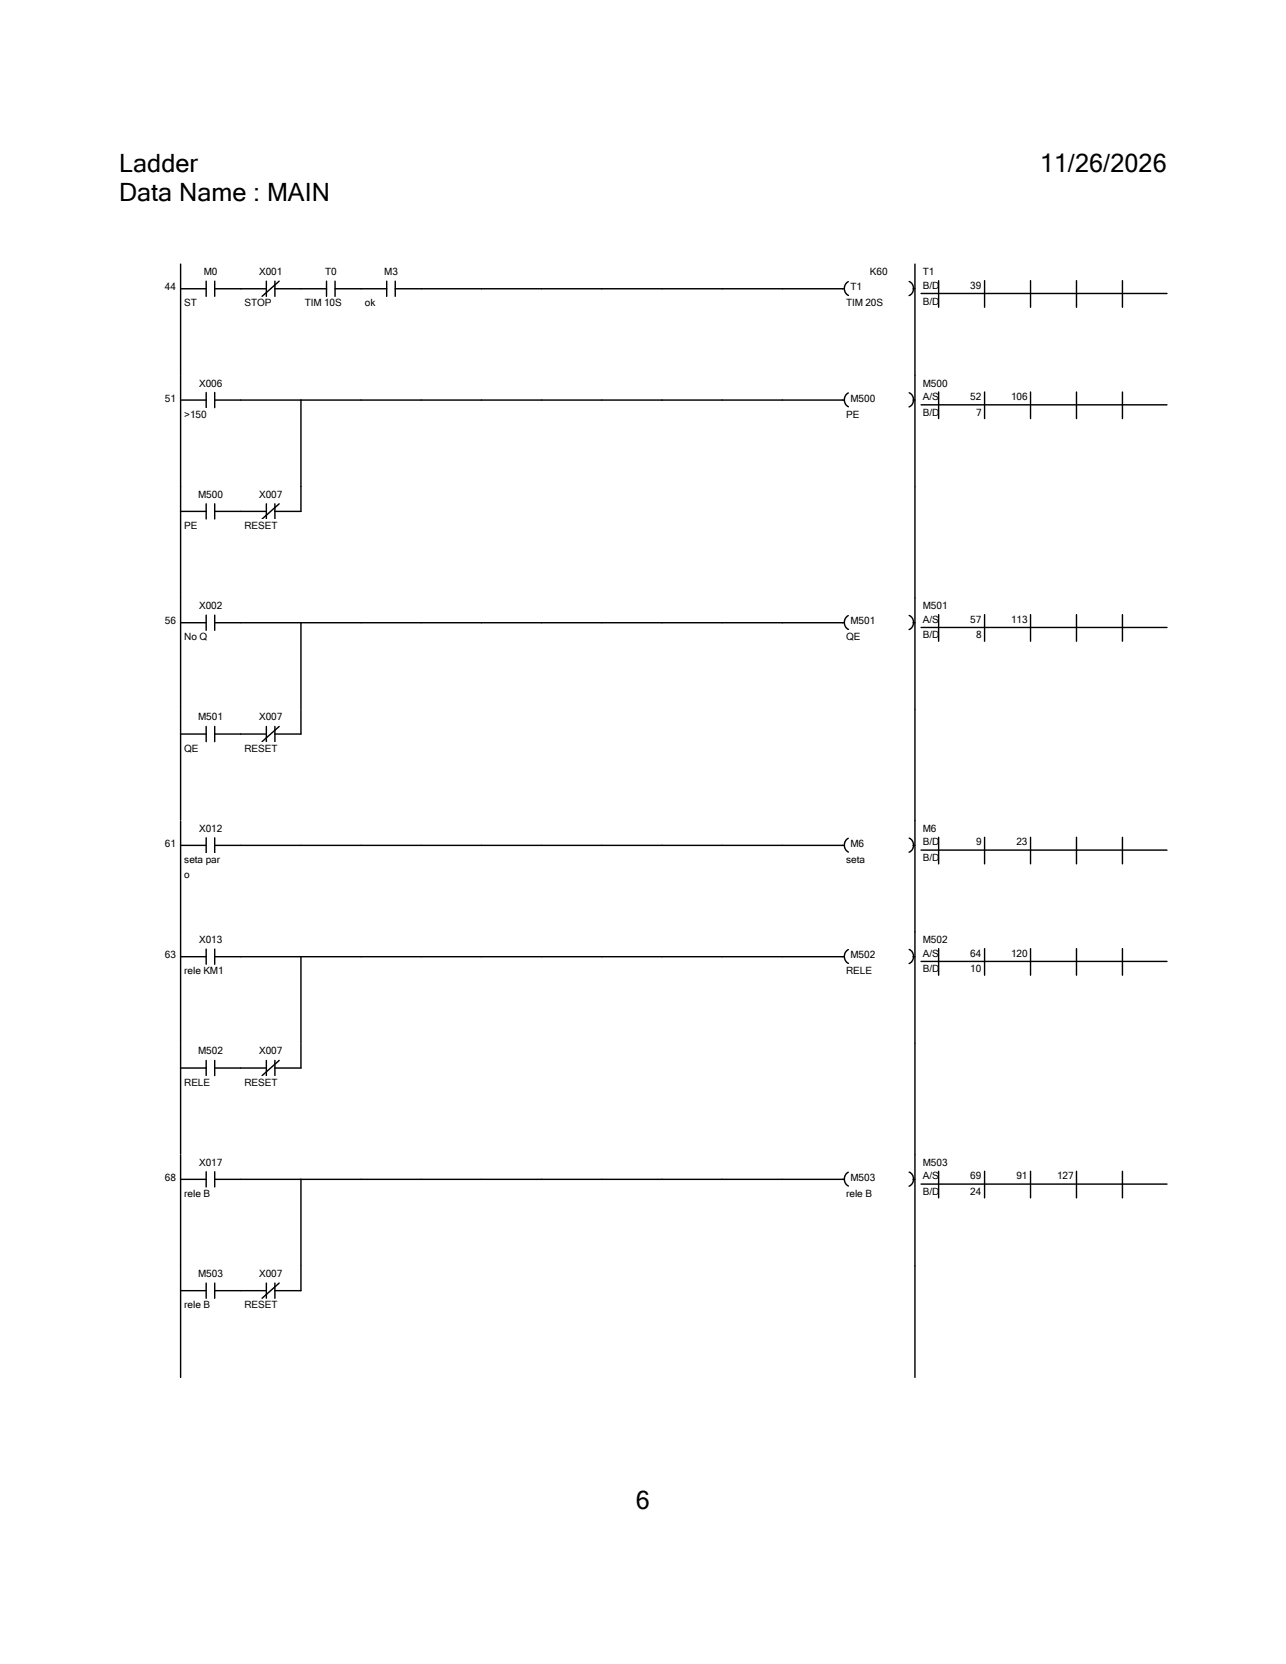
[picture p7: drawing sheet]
<svg xmlns="http://www.w3.org/2000/svg" width="216mm" height="279mm" viewBox="0 0 216 279" stroke-linecap="round" stroke-linejoin="round" font-family="sans-serif">
<path d="M20 44.3h175.9v200.2h-175.9z" fill-rule="evenodd" fill="#fff" stroke="#fff" stroke-width=".24"/>
<g fill="#fff">
<path d="M20 44.4h121.4v18.7h-121.4z" fill-rule="evenodd"/>
<path d="M141.4 44.4h12.2v18.7h-12.2zM27.7 47.2h2.3v1.9h-2.3z" fill-rule="evenodd"/>
</g>
<path d="M34.2 44.7h2.3v1.8h-2.3z" fill="#fff"/>
<path d="M30.3 48.5h4.3M34.6 47.2v2.6M36 48.5h4.4M36 47.2v2.6" fill="none" stroke="#000" stroke-width=".24"/>
<path d="M30.9 49.9h2.2v1.9h-2.2z" fill="#fff"/>
<path d="M30.3 44.3v18.7" fill="none" stroke="#000" stroke-width=".24"/>
<path d="M43.5 44.7h3.9v1.8h-3.9z" fill="#fff"/>
<path d="M40.4 48.5h4.3M44.7 47.2v2.6M46.1 48.5h4.4M46.1 47.2v2.6M46.9 47.2l-2.9 2.6" fill="none" stroke="#000" stroke-width=".24"/>
<g fill="#fff">
<path d="M41.1 49.9h4.5v1.9h-4.5z"/>
<path d="M54.6 44.7h1.9v1.8h-1.9z"/>
</g>
<path d="M50.5 48.5h4.3M54.8 47.2v2.6M56.3 48.5h4.3M56.3 47.2v2.6" fill="none" stroke="#000" stroke-width=".24"/>
<g fill="#fff">
<path d="M51.2 49.9h6.2v1.9h-6.2z"/>
<path d="M64.5 44.7h2.3v1.8h-2.3z"/>
</g>
<path d="M60.6 48.5h4.3M64.9 47.2v2.6M66.4 48.5h4.3M66.4 47.2v2.6" fill="none" stroke="#000" stroke-width=".24"/>
<path d="M61.3 49.9h1.7v1.9h-1.7z" fill="#fff"/>
<path d="M70.7 48.5h71.1M142.4 47.3a1.33 1.33 0 0 0 0 2.3" fill="none" stroke="#000" stroke-width=".24"/>
<g fill="#fff">
<path d="M146 44.7h3v1.8h-3z"/>
<path d="M142.8 47.2h1.9v1.9h-1.9z"/>
</g>
<path d="M152.6 47.3a1.31 1.31 0 0 1 .8 1.2 1.31 1.31 0 0 1-.8 1.1M153.3 48.5h.3" fill="none" stroke="#000" stroke-width=".24"/>
<path d="M142.1 49.9h6.2v1.9h-6.2z" fill="#fff"/>
<path d="M153.6 44.3v18.7" fill="none" stroke="#000" stroke-width=".24"/>
<g fill="#fff">
<path d="M154.6 44.4h41.3v7.6h-41.3z"/>
<path d="M154.9 44.7h2v1.8h-2z"/>
<path d="M154.9 47h2.8v1.9h-2.8z"/>
<path d="M162.9 47h2.3v1.9h-2.3z"/>
<path d="M154.9 49.6h2.8v1.9h-2.8z"/>
</g>
<path d="M154.6 49.3h41.3M157.6 47.1v4.5M165.3 47.1v4.5M173 47.1v4.5M180.7 47.1v4.5M188.4 47.1v4.5" fill="none" stroke="#000" stroke-width=".24"/>
<g fill="#fff">
<path d="M20 63.1h121.4v18.6h-121.4z" fill-rule="evenodd"/>
<path d="M141.4 63.1h12.2v18.6h-12.2zM27.7 65.9h2.3v1.9h-2.3z" fill-rule="evenodd"/>
</g>
<path d="M33.4 63.4h3.9v1.8h-3.9z" fill="#fff"/>
<path d="M30.3 67.2h4.3M34.6 65.9v2.5M36 67.2h4.4M36 65.9v2.5" fill="none" stroke="#000" stroke-width=".24"/>
<path d="M30.9 68.6h3.8v1.9h-3.8z" fill="#fff"/>
<path d="M30.3 63v18.7M40.4 67.2h101.4M50.5 67.2v14.5M142.4 66a1.33 1.33 0 0 0 0 2.3" fill="none" stroke="#000" stroke-width=".24"/>
<path d="M142.8 65.9h4.1v1.9h-4.1z" fill="#fff"/>
<path d="M152.6 66a1.31 1.31 0 0 1 .8 1.1 1.31 1.31 0 0 1-.8 1.2M153.3 67.2h.3" fill="none" stroke="#000" stroke-width=".24"/>
<path d="M142.1 68.6h2.2v1.9h-2.2z" fill="#fff"/>
<path d="M153.6 63v18.7" fill="none" stroke="#000" stroke-width=".24"/>
<g fill="#fff">
<path d="M154.6 63h41.3v7.7h-41.3z"/>
<path d="M154.9 63.4h4.2v1.8h-4.2z"/>
<path d="M154.9 65.7h2.7v1.8h-2.7z"/>
<path d="M162.9 65.7h2.3v1.8h-2.3z"/>
<path d="M169.8 65.7h3.1v1.8h-3.1z"/>
<path d="M154.9 68.3h2.8v1.8h-2.8z"/>
<path d="M163.9 68.3h1.3v1.8h-1.3z"/>
</g>
<path d="M154.6 68h41.3M157.6 65.8v4.5M165.3 65.8v4.5M173 65.8v4.5M180.7 65.8v4.5M188.4 65.8v4.5" fill="none" stroke="#000" stroke-width=".24"/>
<g fill="#fff">
<path d="M20 81.7h121.4v18.8h-121.4z" fill-rule="evenodd"/>
<path d="M141.4 81.7h12.2v18.8h-12.2zM33.3 82h4.1v1.9h-4.1z" fill-rule="evenodd"/>
</g>
<path d="M30.3 85.9h4.3M34.6 84.6v2.5M36 85.9h4.4M36 84.6v2.5" fill="none" stroke="#000" stroke-width=".24"/>
<path d="M30.9 87.3h2.2v1.9h-2.2z" fill="#fff"/>
<path d="M30.3 81.7v18.7" fill="none" stroke="#000" stroke-width=".24"/>
<path d="M43.5 82h3.9v1.9h-3.9z" fill="#fff"/>
<path d="M40.4 85.9h4.3M44.7 84.6v2.5M46.1 85.9h4.4M46.1 84.6v2.5M46.9 84.6l-2.9 2.5" fill="none" stroke="#000" stroke-width=".24"/>
<path d="M41.1 87.3h5.5v1.9h-5.5z" fill="#fff"/>
<path d="M50.5 81.7v4.2M153.6 81.7v18.7" fill="none" stroke="#000" stroke-width=".24"/>
<g fill="#fff">
<path d="M20 100.5h121.4v18.6h-121.4z" fill-rule="evenodd"/>
<path d="M141.4 100.5h12.2v18.6h-12.2zM27.7 103.3h2.3v1.9h-2.3z" fill-rule="evenodd"/>
</g>
<path d="M33.4 100.8h3.9v1.8h-3.9z" fill="#fff"/>
<path d="M30.3 104.6h4.3M34.6 103.3v2.5M36 104.6h4.4M36 103.3v2.5" fill="none" stroke="#000" stroke-width=".24"/>
<path d="M30.9 106h3.9v1.9h-3.9z" fill="#fff"/>
<path d="M30.3 100.4v18.7M40.4 104.6h101.4M50.5 104.6v14.5M142.4 103.4a1.33 1.33 0 0 0 0 2.3" fill="none" stroke="#000" stroke-width=".24"/>
<path d="M142.8 103.3h4.1v1.9h-4.1z" fill="#fff"/>
<path d="M152.6 103.3a1.31 1.31 0 0 1 .8 1.2 1.31 1.31 0 0 1-.8 1.2M153.3 104.6h.3" fill="none" stroke="#000" stroke-width=".24"/>
<path d="M142.1 106h2.3v1.9h-2.3z" fill="#fff"/>
<path d="M153.6 100.4v18.7" fill="none" stroke="#000" stroke-width=".24"/>
<g fill="#fff">
<path d="M154.6 100.4h41.3v7.7h-41.3z"/>
<path d="M154.9 100.8h4.2v1.8h-4.2z"/>
<path d="M154.9 103h2.7v1.9h-2.7z"/>
<path d="M162.9 103h2.3v1.9h-2.3z"/>
<path d="M169.8 103h3.1v1.9h-3.1z"/>
<path d="M154.9 105.7h2.8v1.8h-2.8z"/>
<path d="M163.9 105.7h1.3v1.8h-1.3z"/>
</g>
<path d="M154.6 105.4h41.3M157.6 103.2v4.5M165.3 103.2v4.5M173 103.2v4.5M180.7 103.2v4.5M188.4 103.2v4.5" fill="none" stroke="#000" stroke-width=".24"/>
<g fill="#fff">
<path d="M20 119.1h121.4v18.7h-121.4z" fill-rule="evenodd"/>
<path d="M141.4 119.1h12.2v18.7h-12.2zM33.3 119.4h4.1v1.9h-4.1z" fill-rule="evenodd"/>
</g>
<path d="M30.3 123.3h4.3M34.6 122v2.5M36 123.3h4.4M36 122v2.5" fill="none" stroke="#000" stroke-width=".24"/>
<path d="M30.9 124.7h2.4v1.8h-2.4z" fill="#fff"/>
<path d="M30.3 119.1v18.7" fill="none" stroke="#000" stroke-width=".24"/>
<path d="M43.5 119.4h3.9v1.9h-3.9z" fill="#fff"/>
<path d="M40.4 123.3h4.3M44.7 122v2.5M46.1 123.3h4.4M46.1 122v2.5M46.9 122l-2.9 2.5" fill="none" stroke="#000" stroke-width=".24"/>
<path d="M41.1 124.7h5.5v1.8h-5.5z" fill="#fff"/>
<path d="M50.5 119.1v4.2M153.6 119.1v18.7" fill="none" stroke="#000" stroke-width=".24"/>
<g fill="#fff">
<path d="M20 137.8h121.4v18.7h-121.4z" fill-rule="evenodd"/>
<path d="M141.4 137.8h12.2v18.7h-12.2zM27.7 140.7h2.3v1.8h-2.3z" fill-rule="evenodd"/>
</g>
<path d="M33.4 138.1h3.9v1.9h-3.9z" fill="#fff"/>
<path d="M30.3 141.9h4.3M34.6 140.7v2.5M36 141.9h4.4M36 140.7v2.5" fill="none" stroke="#000" stroke-width=".24"/>
<g fill="#fff">
<path d="M30.9 143.4h6.1v1.8h-6.1z"/>
<path d="M30.9 145.9h1v1.9h-1z"/>
</g>
<path d="M30.3 137.8v18.7M40.4 141.9h101.4M142.4 140.8a1.33 1.33 0 0 0 0 2.3" fill="none" stroke="#000" stroke-width=".24"/>
<path d="M142.8 140.7h2.3v1.8h-2.3z" fill="#fff"/>
<path d="M152.6 140.7a1.31 1.31 0 0 1 .8 1.2 1.31 1.31 0 0 1-.8 1.2M153.3 141.9h.3" fill="none" stroke="#000" stroke-width=".24"/>
<path d="M142.1 143.4h3.1v1.8h-3.1z" fill="#fff"/>
<path d="M153.6 137.8v18.7" fill="none" stroke="#000" stroke-width=".24"/>
<g fill="#fff">
<path d="M154.6 137.8h41.3v7.7h-41.3z"/>
<path d="M154.9 138.1h2.3v1.9h-2.3z"/>
<path d="M154.9 140.4h2.8v1.9h-2.8z"/>
<path d="M163.9 140.4h1.3v1.9h-1.3z"/>
<path d="M170.6 140.4h2.3v1.9h-2.3z"/>
<path d="M154.9 143h2.8v1.9h-2.8z"/>
</g>
<path d="M154.6 142.7h41.3M157.6 140.6v4.4M165.3 140.6v4.4M173 140.6v4.4M180.7 140.6v4.4M188.4 140.6v4.4" fill="none" stroke="#000" stroke-width=".24"/>
<g fill="#fff">
<path d="M20 156.5h121.4v18.7h-121.4z" fill-rule="evenodd"/>
<path d="M141.4 156.5h12.2v18.7h-12.2zM27.7 159.4h2.3v1.8h-2.3z" fill-rule="evenodd"/>
</g>
<path d="M33.4 156.8h3.9v1.9h-3.9z" fill="#fff"/>
<path d="M34.6 159.4v2.5M36 159.4v2.5M30.3 160.6h4.3M36 160.6h4.4" fill="none" stroke="#000" stroke-width=".24"/>
<path d="M30.9 162.1h6.6v1.8h-6.6z" fill="#fff"/>
<path d="M30.3 156.5v18.7M142.4 159.4a1.33 1.33 0 0 0 0 2.4M40.4 160.6h101.4M50.5 160.6v14.6" fill="none" stroke="#000" stroke-width=".24"/>
<path d="M142.8 159.4h4.1v1.8h-4.1z" fill="#fff"/>
<path d="M152.6 159.4a1.31 1.31 0 0 1 .8 1.2 1.31 1.31 0 0 1-.8 1.2M153.3 160.6h.3" fill="none" stroke="#000" stroke-width=".24"/>
<path d="M142.1 162.1h4.3v1.8h-4.3z" fill="#fff"/>
<path d="M153.6 156.5v18.7" fill="none" stroke="#000" stroke-width=".24"/>
<g fill="#fff">
<path d="M154.6 156.5h41.3v7.6h-41.3z"/>
<path d="M154.9 156.8h4.2v1.9h-4.2z"/>
<path d="M154.9 159.1h2.7v1.9h-2.7z"/>
<path d="M162.9 159.1h2.3v1.9h-2.3z"/>
<path d="M169.8 159.1h3.1v1.9h-3.1z"/>
<path d="M154.9 161.8h2.8v1.8h-2.8z"/>
<path d="M162.9 161.8h2.3v1.8h-2.3z"/>
</g>
<path d="M157.6 159.3v4.4M165.3 159.3v4.4M173 159.3v4.4M180.7 159.3v4.4M188.4 159.3v4.4M154.6 161.4h41.3" fill="none" stroke="#000" stroke-width=".24"/>
<g fill="#fff">
<path d="M20 175.2h121.4v18.7h-121.4z" fill-rule="evenodd"/>
<path d="M141.4 175.2h12.2v18.7h-12.2zM33.3 175.5h4.1v1.9h-4.1z" fill-rule="evenodd"/>
</g>
<path d="M30.3 179.3h4.3M34.6 178.1v2.5M36 179.3h4.4M36 178.1v2.5" fill="none" stroke="#000" stroke-width=".24"/>
<path d="M30.9 180.8h4.4v1.8h-4.4z" fill="#fff"/>
<path d="M30.3 175.2v18.7" fill="none" stroke="#000" stroke-width=".24"/>
<path d="M43.5 175.5h3.9v1.9h-3.9z" fill="#fff"/>
<path d="M40.4 179.3h4.3M44.7 178.1v2.5M46.1 179.3h4.4M46.1 178.1v2.5M46.9 178.1l-2.9 2.5" fill="none" stroke="#000" stroke-width=".24"/>
<path d="M41.1 180.8h5.5v1.8h-5.5z" fill="#fff"/>
<path d="M50.5 175.2v4.1M153.6 175.2v18.7" fill="none" stroke="#000" stroke-width=".24"/>
<g fill="#fff">
<path d="M20 193.9h121.4v18.7h-121.4z" fill-rule="evenodd"/>
<path d="M141.4 193.9h12.2v18.7h-12.2zM27.7 196.8h2.3v1.8h-2.3z" fill-rule="evenodd"/>
</g>
<path d="M33.4 194.2h3.9v1.9h-3.9z" fill="#fff"/>
<path d="M30.3 198h4.3M34.6 196.7v2.6M36 198h4.4M36 196.7v2.6" fill="none" stroke="#000" stroke-width=".24"/>
<path d="M30.9 199.5h4.4v1.8h-4.4z" fill="#fff"/>
<path d="M30.3 193.9v18.7M40.4 198h101.4M50.5 198v14.6M142.4 196.8a1.33 1.33 0 0 0 0 2.3" fill="none" stroke="#000" stroke-width=".24"/>
<path d="M142.8 196.8h4.1v1.8h-4.1z" fill="#fff"/>
<path d="M152.6 196.8a1.31 1.31 0 0 1 .8 1.2 1.31 1.31 0 0 1-.8 1.2M153.3 198h.3" fill="none" stroke="#000" stroke-width=".24"/>
<path d="M142.1 199.5h4.3v1.8h-4.3z" fill="#fff"/>
<path d="M153.6 193.9v18.7" fill="none" stroke="#000" stroke-width=".24"/>
<g fill="#fff">
<path d="M154.6 193.9h41.3v7.6h-41.3z"/>
<path d="M154.9 194.2h4.2v1.9h-4.2z"/>
<path d="M154.9 196.5h2.7v1.9h-2.7z"/>
<path d="M162.9 196.5h2.3v1.9h-2.3z"/>
<path d="M170.6 196.5h2.3v1.9h-2.3z"/>
<path d="M177.5 196.5h3.1v1.9h-3.1z"/>
<path d="M154.9 199.1h2.8v1.9h-2.8z"/>
<path d="M162.9 199.1h2.3v1.9h-2.3z"/>
</g>
<path d="M154.6 198.8h41.3M157.6 196.7v4.4M165.3 196.7v4.4M173 196.7v4.4M180.7 196.7v4.4M188.4 196.7v4.4" fill="none" stroke="#000" stroke-width=".24"/>
<g fill="#fff">
<path d="M20 212.6h121.4v18.7h-121.4z" fill-rule="evenodd"/>
<path d="M141.4 212.6h12.2v18.7h-12.2zM33.3 212.9h4.1v1.9h-4.1z" fill-rule="evenodd"/>
</g>
<path d="M30.3 216.7h4.3M34.6 215.4v2.6M36 216.7h4.4M36 215.4v2.6" fill="none" stroke="#000" stroke-width=".24"/>
<path d="M30.9 218.1h4.4v1.9h-4.4z" fill="#fff"/>
<path d="M30.3 212.6v18.7" fill="none" stroke="#000" stroke-width=".24"/>
<path d="M43.5 212.9h3.9v1.9h-3.9z" fill="#fff"/>
<path d="M40.4 216.7h4.3M44.7 215.4v2.6M46.1 216.7h4.4M46.1 215.4v2.6M46.9 215.4l-2.9 2.6" fill="none" stroke="#000" stroke-width=".24"/>
<path d="M41.1 218.1h5.5v1.9h-5.5z" fill="#fff"/>
<path d="M50.5 212.6v4.1M153.6 212.6v18.7" fill="none" stroke="#000" stroke-width=".24"/>
<g fill="#fff">
<path d="M20 25h13.2v4.8h-13.2z"/>
<path d="M174.6 25h21.3v4.8h-21.3z"/>
<path d="M20 29.8h35.5v4.8h-35.5z"/>
<path d="M106.8 249.6h2.3v4.7h-2.3z"/>
</g>
<g font-size="4.2">
<text x="20" y="28.9">Ladder</text>
<text x="174.6" y="28.9">11/26/2026</text>
<text x="20" y="33.7">Data Name : MAIN</text>
<text x="106.8" y="253.4">6</text>
</g>
<g font-size="1.7">
<text x="34.2" y="46.2">M0</text>
<text x="43.5" y="46.2">X001</text>
<text x="54.6" y="46.2">T0</text>
<text x="64.5" y="46.2">M3</text>
<text x="146" y="46.2">K60</text>
<text x="154.9" y="46.2">T1</text>
<text x="27.7" y="48.7">44</text>
<text x="30.9" y="51.4">ST</text>
<text x="41.1" y="51.4">STOP</text>
<text x="51.2" y="51.4">TIM 10S</text>
<text x="61.3" y="51.4">ok</text>
<text x="142.1" y="51.4">TIM 20S</text>
<text x="142.8" y="48.7">T1</text>
<text x="154.9" y="48.5">B/D</text>
<text x="154.9" y="51.1">B/D</text>
<text x="162.9" y="48.5">39</text>
<text x="33.4" y="64.9">X006</text>
<text x="154.9" y="64.9">M500</text>
<text x="27.7" y="67.4">51</text>
<text x="30.9" y="70.1">&gt;150</text>
<text x="142.1" y="70.1">PE</text>
<text x="142.8" y="67.4">M500</text>
<text x="154.9" y="67.2">A/S</text>
<text x="154.9" y="69.8">B/D</text>
<text x="162.9" y="67.2">52</text>
<text x="163.9" y="69.8">7</text>
<text x="169.8" y="67.2">106</text>
<text x="33.3" y="83.6">M500</text>
<text x="43.5" y="83.6">X007</text>
<text x="30.9" y="88.8">PE</text>
<text x="41.1" y="88.8">RESET</text>
<text x="27.7" y="104.8">56</text>
<text x="30.9" y="107.5">No Q</text>
<text x="33.4" y="102.3">X002</text>
<text x="142.1" y="107.5">QE</text>
<text x="142.8" y="104.8">M501</text>
<text x="154.9" y="102.3">M501</text>
<text x="154.9" y="104.6">A/S</text>
<text x="154.9" y="107.2">B/D</text>
<text x="162.9" y="104.6">57</text>
<text x="163.9" y="107.2">8</text>
<text x="169.8" y="104.6">113</text>
<text x="33.3" y="120.9">M501</text>
<text x="43.5" y="120.9">X007</text>
<text x="30.9" y="126.2">QE</text>
<text x="41.1" y="126.2">RESET</text>
<text x="27.7" y="142.2">61</text>
<text x="33.4" y="139.7">X012</text>
<text x="142.8" y="142.2">M6</text>
<text x="154.9" y="139.7">M6</text>
<text x="154.9" y="141.9">B/D</text>
<text x="163.9" y="141.9">9</text>
<text x="170.6" y="141.9">23</text>
<text x="30.9" y="144.9">seta par</text>
<text x="30.9" y="147.4">o</text>
<text x="142.1" y="144.9">seta</text>
<text x="154.9" y="144.6">B/D</text>
<text x="27.7" y="160.9">63</text>
<text x="33.4" y="158.3">X013</text>
<text x="142.8" y="160.9">M502</text>
<text x="154.9" y="158.3">M502</text>
<text x="154.9" y="160.7">A/S</text>
<text x="162.9" y="160.7">64</text>
<text x="169.8" y="160.7">120</text>
<text x="30.9" y="163.6">rele KM1</text>
<text x="142.1" y="163.6">RELE</text>
<text x="154.9" y="163.3">B/D</text>
<text x="162.9" y="163.3">10</text>
<text x="33.3" y="177">M502</text>
<text x="43.5" y="177">X007</text>
<text x="30.9" y="182.3">RELE</text>
<text x="41.1" y="182.3">RESET</text>
<text x="33.4" y="195.7">X017</text>
<text x="154.9" y="195.7">M503</text>
<text x="27.7" y="198.3">68</text>
<text x="30.9" y="201">rele B</text>
<text x="142.1" y="201">rele B</text>
<text x="142.8" y="198.3">M503</text>
<text x="154.9" y="198">A/S</text>
<text x="154.9" y="200.7">B/D</text>
<text x="162.9" y="198">69</text>
<text x="162.9" y="200.7">24</text>
<text x="170.6" y="198">91</text>
<text x="177.5" y="198">127</text>
<text x="33.3" y="214.4">M503</text>
<text x="43.5" y="214.4">X007</text>
<text x="30.9" y="219.7">rele B</text>
<text x="41.1" y="219.7">RESET</text>
</g>
</svg>
